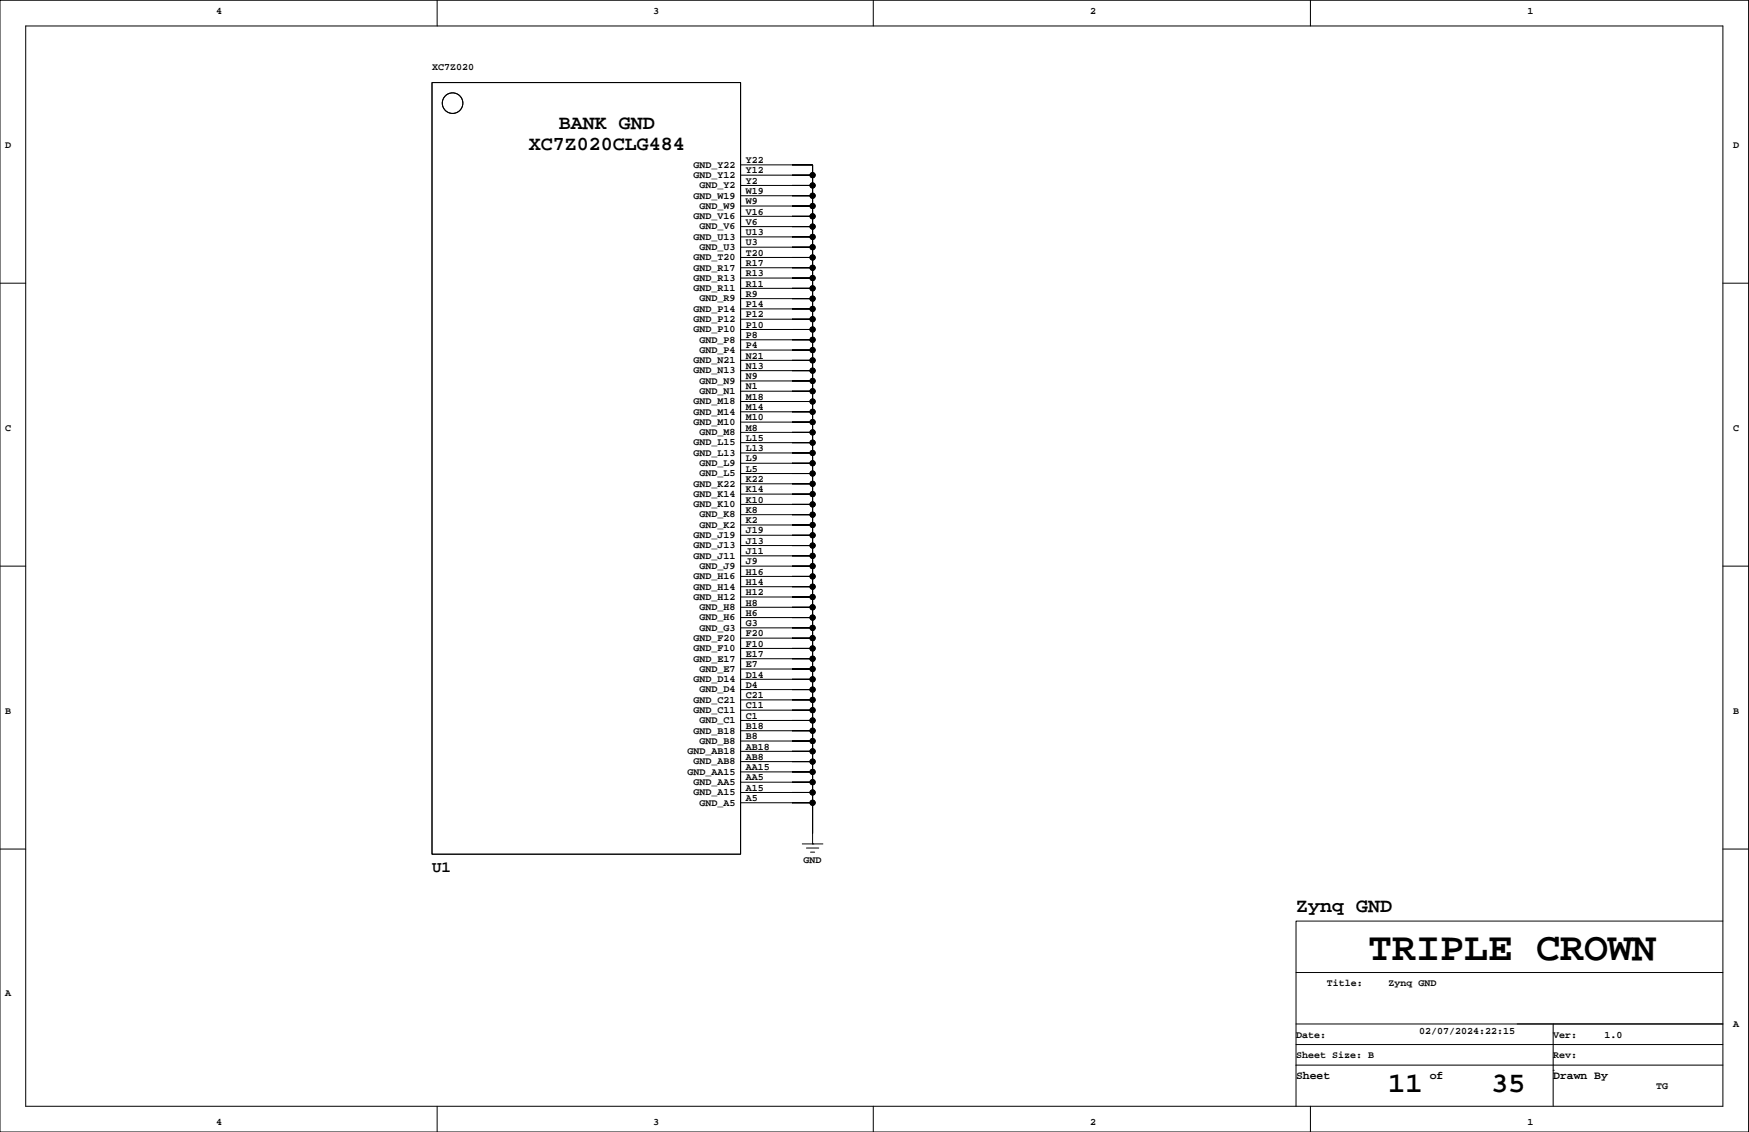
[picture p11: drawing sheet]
<svg xmlns="http://www.w3.org/2000/svg" width="432mm" height="279mm" viewBox="0 0 432 279" stroke-linecap="round" stroke-linejoin="round" font-family="sans-serif">
<g fill="none" stroke="#000" stroke-width=".25">
<path d="M0 .1h431.7v279.3h-431.7zM6.3 6.4h419.1v266.7h-419.1zM107.9 .1v6.3M215.6 .1v6.3M323.5 .1v6.3M106.7 20.4h76.1v190.4h-76.1zM182.8 40.7h17.8v167.6M182.8 58.5h17.8M182.8 55.9h17.8M182.8 53.4h17.8M182.8 50.9h17.8M182.8 48.3h17.8"/>
<path d="M182.8 45.8h17.8M182.8 43.2h17.8M0 69.9h6.3M182.8 78.8h17.8M182.8 76.2h17.8M182.8 73.7h17.8M182.8 71.2h17.8M182.8 68.6h17.8M182.8 66.1h17.8M182.8 63.5h17.8M182.8 61h17.8M425.4 69.9h6.3"/>
<path d="M182.8 99.1h17.8M182.8 96.6h17.8M182.8 94h17.8M182.8 91.5h17.8M182.8 88.9h17.8M182.8 86.4h17.8M182.8 83.9h17.8M182.8 81.3h17.8M182.8 119.4h17.8M182.8 116.9h17.8M182.8 114.3h17.8M182.8 111.8h17.8"/>
<path d="M182.8 109.3h17.8M182.8 106.7h17.8M182.8 104.2h17.8M182.8 101.6h17.8M0 139.7h6.3M182.8 139.7h17.8M182.8 137.2h17.8M182.8 134.7h17.8M182.8 132.1h17.8M182.8 129.6h17.8M182.8 127h17.8M182.8 124.5h17.8"/>
<path d="M182.8 122h17.8M425.4 139.7h6.3M182.8 157.5h17.8M182.8 155h17.8M182.8 152.4h17.8M182.8 149.9h17.8M182.8 147.3h17.8M182.8 144.8h17.8M182.8 142.3h17.8M182.8 177.8h17.8M182.8 175.3h17.8M182.8 172.7h17.8"/>
<path d="M182.8 170.2h17.8M182.8 167.7h17.8M182.8 165.1h17.8M182.8 162.6h17.8M182.8 160h17.8M182.8 198.1h17.8M182.8 195.6h17.8M182.8 193.1h17.8M182.8 190.5h17.8M182.8 188h17.8M182.8 185.4h17.8M182.8 182.9h17.8"/>
<path d="M182.8 180.4h17.8M0 209.6h6.3M198.1 208.3h5.1M199.1 209.3h3M200.1 210.3h1M200.6 208.3h.1M425.4 209.6h6.3M425.4 227.3h-105.4v35.6M320 257.8h105.4M320 252.7h105.4M320 240h105.4M383.5 252.7v20.4"/>
<path d="M107.9 273.1v6.3M215.6 273.1v6.3M320 262.9v10.2M320 262.9h105.4M323.5 273.1v6.3M383.5 264.2h.1"/>
<circle cx="111.7" cy="25.5" r="2.54"/>
<circle cx="200.6" cy="53.4" r=".63"/>
<circle cx="200.6" cy="58.5" r=".63"/>
<circle cx="200.6" cy="50.9" r=".63"/>
<circle cx="200.6" cy="55.9" r=".63"/>
<circle cx="200.6" cy="43.2" r=".63"/>
<circle cx="200.6" cy="48.3" r=".63"/>
<circle cx="200.6" cy="45.8" r=".63"/>
<circle cx="200.6" cy="61" r=".63"/>
<circle cx="200.6" cy="78.8" r=".63"/>
<circle cx="200.6" cy="66.1" r=".63"/>
<circle cx="200.6" cy="76.2" r=".63"/>
<circle cx="200.6" cy="71.2" r=".63"/>
<circle cx="200.6" cy="63.5" r=".63"/>
<circle cx="200.6" cy="73.7" r=".63"/>
<circle cx="200.6" cy="68.6" r=".63"/>
<circle cx="200.6" cy="88.9" r=".63"/>
<circle cx="200.6" cy="94" r=".63"/>
<circle cx="200.6" cy="86.4" r=".63"/>
<circle cx="200.6" cy="91.5" r=".63"/>
<circle cx="200.6" cy="99.1" r=".63"/>
<circle cx="200.6" cy="83.9" r=".63"/>
<circle cx="200.6" cy="81.3" r=".63"/>
<circle cx="200.6" cy="96.6" r=".63"/>
<circle cx="200.6" cy="116.9" r=".63"/>
<circle cx="200.6" cy="101.6" r=".63"/>
<circle cx="200.6" cy="114.3" r=".63"/>
<circle cx="200.6" cy="106.7" r=".63"/>
<circle cx="200.6" cy="119.4" r=".63"/>
<circle cx="200.6" cy="111.8" r=".63"/>
<circle cx="200.6" cy="109.3" r=".63"/>
<circle cx="200.6" cy="104.2" r=".63"/>
<circle cx="200.6" cy="124.5" r=".63"/>
<circle cx="200.6" cy="122" r=".63"/>
<circle cx="200.6" cy="129.6" r=".63"/>
<circle cx="200.6" cy="137.2" r=".63"/>
<circle cx="200.6" cy="139.7" r=".63"/>
<circle cx="200.6" cy="134.7" r=".63"/>
<circle cx="200.6" cy="127" r=".63"/>
<circle cx="200.6" cy="132.1" r=".63"/>
<circle cx="200.6" cy="152.4" r=".63"/>
<circle cx="200.6" cy="157.5" r=".63"/>
<circle cx="200.6" cy="142.3" r=".63"/>
<circle cx="200.6" cy="149.9" r=".63"/>
<circle cx="200.6" cy="147.4" r=".63"/>
<circle cx="200.6" cy="155" r=".63"/>
<circle cx="200.6" cy="144.8" r=".63"/>
<circle cx="200.6" cy="170.2" r=".63"/>
<circle cx="200.6" cy="165.1" r=".63"/>
<circle cx="200.6" cy="177.8" r=".63"/>
<circle cx="200.6" cy="167.7" r=".63"/>
<circle cx="200.6" cy="162.6" r=".63"/>
<circle cx="200.6" cy="175.3" r=".63"/>
<circle cx="200.6" cy="172.7" r=".63"/>
<circle cx="200.6" cy="160" r=".63"/>
<circle cx="200.6" cy="188" r=".63"/>
<circle cx="200.6" cy="180.4" r=".63"/>
<circle cx="200.6" cy="185.4" r=".63"/>
<circle cx="200.6" cy="193.1" r=".63"/>
<circle cx="200.6" cy="182.9" r=".63"/>
<circle cx="200.6" cy="190.5" r=".63"/>
<circle cx="200.6" cy="198.1" r=".63"/>
<circle cx="200.6" cy="195.6" r=".63"/>
</g>
<g fill="#000" stroke="#000" stroke-width=".25">
<path d="M195.5 45.8h5.1z" fill-rule="evenodd"/>
<path d="M195.5 48.3h5.1z" fill-rule="evenodd"/>
<path d="M195.5 50.9h5.1z" fill-rule="evenodd"/>
<path d="M195.5 53.4h5.1z" fill-rule="evenodd"/>
<path d="M195.5 55.9h5.1z" fill-rule="evenodd"/>
<path d="M195.5 58.5h5.1z" fill-rule="evenodd"/>
<path d="M200.6 58.5v2.5z" fill-rule="evenodd"/>
<path d="M200.6 55.9v2.6z" fill-rule="evenodd"/>
<path d="M200.6 53.4v2.5z" fill-rule="evenodd"/>
<path d="M200.6 50.9v2.5z" fill-rule="evenodd"/>
<path d="M200.6 48.3v2.6z" fill-rule="evenodd"/>
<path d="M200.6 45.8v2.5z" fill-rule="evenodd"/>
<path d="M200.6 43.2v2.6z" fill-rule="evenodd"/>
<path d="M195.5 43.2h5.1z" fill-rule="evenodd"/>
<path d="M200.6 40.7v2.5z" fill-rule="evenodd"/>
<path d="M195.5 40.7h5.1z" fill-rule="evenodd"/>
<path d="M195.5 61h5.1z" fill-rule="evenodd"/>
<path d="M195.5 63.5h5.1z" fill-rule="evenodd"/>
<path d="M195.5 66.1h5.1z" fill-rule="evenodd"/>
<path d="M195.5 68.6h5.1z" fill-rule="evenodd"/>
<path d="M195.5 71.2h5.1z" fill-rule="evenodd"/>
<path d="M195.5 76.2h5.1z" fill-rule="evenodd"/>
<path d="M195.5 78.8h5.1z" fill-rule="evenodd"/>
<path d="M200.6 78.8v2.5z" fill-rule="evenodd"/>
<path d="M200.6 76.2v2.6z" fill-rule="evenodd"/>
<path d="M200.6 73.7v2.5z" fill-rule="evenodd"/>
<path d="M195.5 73.7h5.1z" fill-rule="evenodd"/>
<path d="M200.6 71.2v2.5z" fill-rule="evenodd"/>
<path d="M200.6 68.6v2.6z" fill-rule="evenodd"/>
<path d="M200.6 66.1v2.5z" fill-rule="evenodd"/>
<path d="M200.6 63.5v2.6z" fill-rule="evenodd"/>
<path d="M200.6 61v2.5z" fill-rule="evenodd"/>
<path d="M195.5 81.3h5.1z" fill-rule="evenodd"/>
<path d="M195.5 83.9h5.1z" fill-rule="evenodd"/>
<path d="M195.5 86.4h5.1z" fill-rule="evenodd"/>
<path d="M200.6 99.1v2.5z" fill-rule="evenodd"/>
<path d="M195.5 99.1h5.1z" fill-rule="evenodd"/>
<path d="M200.6 96.6v2.5z" fill-rule="evenodd"/>
<path d="M195.5 96.6h5.1z" fill-rule="evenodd"/>
<path d="M200.6 94v2.6z" fill-rule="evenodd"/>
<path d="M195.5 94h5.1z" fill-rule="evenodd"/>
<path d="M200.6 91.5v2.5z" fill-rule="evenodd"/>
<path d="M195.5 91.5h5.1z" fill-rule="evenodd"/>
<path d="M200.6 88.9v2.6z" fill-rule="evenodd"/>
<path d="M195.5 88.9h5.1z" fill-rule="evenodd"/>
<path d="M200.6 86.4v2.5z" fill-rule="evenodd"/>
<path d="M200.6 83.9v2.5z" fill-rule="evenodd"/>
<path d="M200.6 81.3v2.6z" fill-rule="evenodd"/>
<path d="M195.5 109.3h5.1z" fill-rule="evenodd"/>
<path d="M195.5 111.8h5.1z" fill-rule="evenodd"/>
<path d="M195.5 114.3h5.1z" fill-rule="evenodd"/>
<path d="M195.5 116.9h5.1z" fill-rule="evenodd"/>
<path d="M195.5 119.4h5.1z" fill-rule="evenodd"/>
<path d="M200.6 119.4v2.6z" fill-rule="evenodd"/>
<path d="M200.6 116.9v2.5z" fill-rule="evenodd"/>
<path d="M200.6 114.3v2.6z" fill-rule="evenodd"/>
<path d="M200.6 111.8v2.5z" fill-rule="evenodd"/>
<path d="M200.6 109.3v2.5z" fill-rule="evenodd"/>
<path d="M200.6 106.7v2.6z" fill-rule="evenodd"/>
<path d="M195.5 106.7h5.1z" fill-rule="evenodd"/>
<path d="M200.6 104.2v2.5z" fill-rule="evenodd"/>
<path d="M195.5 104.2h5.1z" fill-rule="evenodd"/>
<path d="M200.6 101.6v2.6z" fill-rule="evenodd"/>
<path d="M195.5 101.6h5.1z" fill-rule="evenodd"/>
<path d="M195.5 122h5.1z" fill-rule="evenodd"/>
<path d="M195.5 124.5h5.1z" fill-rule="evenodd"/>
<path d="M195.5 127h5.1z" fill-rule="evenodd"/>
<path d="M200.6 139.7v2.6z" fill-rule="evenodd"/>
<path d="M195.5 139.7h5.1z" fill-rule="evenodd"/>
<path d="M200.6 137.2v2.5z" fill-rule="evenodd"/>
<path d="M195.5 137.2h5.1z" fill-rule="evenodd"/>
<path d="M200.6 134.7v2.5z" fill-rule="evenodd"/>
<path d="M195.5 134.7h5.1z" fill-rule="evenodd"/>
<path d="M200.6 132.1v2.6z" fill-rule="evenodd"/>
<path d="M195.5 132.1h5.1z" fill-rule="evenodd"/>
<path d="M200.6 129.6v2.5z" fill-rule="evenodd"/>
<path d="M195.5 129.6h5.1z" fill-rule="evenodd"/>
<path d="M200.6 127v2.6z" fill-rule="evenodd"/>
<path d="M200.6 124.5v2.5z" fill-rule="evenodd"/>
<path d="M200.6 122v2.5z" fill-rule="evenodd"/>
<path d="M195.5 149.9h5.1z" fill-rule="evenodd"/>
<path d="M195.5 152.4h5.1z" fill-rule="evenodd"/>
<path d="M195.5 155h5.1z" fill-rule="evenodd"/>
<path d="M195.5 157.5h5.1z" fill-rule="evenodd"/>
<path d="M200.6 157.5v2.5z" fill-rule="evenodd"/>
<path d="M200.6 155v2.5z" fill-rule="evenodd"/>
<path d="M200.6 152.4v2.6z" fill-rule="evenodd"/>
<path d="M200.6 149.9v2.5z" fill-rule="evenodd"/>
<path d="M200.6 147.3v2.6z" fill-rule="evenodd"/>
<path d="M195.5 147.3h5.1z" fill-rule="evenodd"/>
<path d="M200.6 144.8v2.5z" fill-rule="evenodd"/>
<path d="M195.5 144.8h5.1z" fill-rule="evenodd"/>
<path d="M200.6 142.3v2.5z" fill-rule="evenodd"/>
<path d="M195.5 142.3h5.1z" fill-rule="evenodd"/>
<path d="M195.5 160h5.1z" fill-rule="evenodd"/>
<path d="M195.5 162.6h5.1z" fill-rule="evenodd"/>
<path d="M195.5 165.1h5.1z" fill-rule="evenodd"/>
<path d="M195.5 167.7h5.1z" fill-rule="evenodd"/>
<path d="M200.6 177.8v2.6z" fill-rule="evenodd"/>
<path d="M195.5 177.8h5.1z" fill-rule="evenodd"/>
<path d="M200.6 175.3v2.5z" fill-rule="evenodd"/>
<path d="M195.5 175.3h5.1z" fill-rule="evenodd"/>
<path d="M200.6 172.7v2.6z" fill-rule="evenodd"/>
<path d="M195.5 172.7h5.1z" fill-rule="evenodd"/>
<path d="M200.6 170.2v2.5z" fill-rule="evenodd"/>
<path d="M195.5 170.2h5.1z" fill-rule="evenodd"/>
<path d="M200.6 167.7v2.5z" fill-rule="evenodd"/>
<path d="M200.6 165.1v2.6z" fill-rule="evenodd"/>
<path d="M200.6 162.6v2.5z" fill-rule="evenodd"/>
<path d="M200.6 160v2.6z" fill-rule="evenodd"/>
<path d="M200.6 198.1v7.7z" fill-rule="evenodd"/>
<path d="M195.5 190.5h5.1z" fill-rule="evenodd"/>
<path d="M195.5 193.1h5.1z" fill-rule="evenodd"/>
<path d="M195.5 195.6h5.1z" fill-rule="evenodd"/>
<path d="M195.5 198.1h5.1z" fill-rule="evenodd"/>
<path d="M200.6 195.6v2.5z" fill-rule="evenodd"/>
<path d="M200.6 193.1v2.5z" fill-rule="evenodd"/>
<path d="M200.6 190.5v2.6z" fill-rule="evenodd"/>
<path d="M200.6 188v2.5z" fill-rule="evenodd"/>
<path d="M195.5 188h5.1z" fill-rule="evenodd"/>
<path d="M200.6 185.4v2.6z" fill-rule="evenodd"/>
<path d="M195.5 185.4h5.1z" fill-rule="evenodd"/>
<path d="M200.6 182.9v2.5z" fill-rule="evenodd"/>
<path d="M195.5 182.9h5.1z" fill-rule="evenodd"/>
<path d="M200.6 180.4v2.5z" fill-rule="evenodd"/>
<path d="M195.5 180.4h5.1z" fill-rule="evenodd"/>
<circle cx="200.6" cy="53.4" r=".63"/>
<circle cx="200.6" cy="58.5" r=".63"/>
<circle cx="200.6" cy="50.9" r=".63"/>
<circle cx="200.6" cy="55.9" r=".63"/>
<circle cx="200.6" cy="43.2" r=".63"/>
<circle cx="200.6" cy="48.3" r=".63"/>
<circle cx="200.6" cy="45.8" r=".63"/>
<circle cx="200.6" cy="61" r=".63"/>
<circle cx="200.6" cy="78.8" r=".63"/>
<circle cx="200.6" cy="66.1" r=".63"/>
<circle cx="200.6" cy="76.2" r=".63"/>
<circle cx="200.6" cy="71.2" r=".63"/>
<circle cx="200.6" cy="63.5" r=".63"/>
<circle cx="200.6" cy="73.7" r=".63"/>
<circle cx="200.6" cy="68.6" r=".63"/>
<circle cx="200.6" cy="88.9" r=".63"/>
<circle cx="200.6" cy="94" r=".63"/>
<circle cx="200.6" cy="86.4" r=".63"/>
<circle cx="200.6" cy="91.5" r=".63"/>
<circle cx="200.6" cy="99.1" r=".63"/>
<circle cx="200.6" cy="83.9" r=".63"/>
<circle cx="200.6" cy="81.3" r=".63"/>
<circle cx="200.6" cy="96.6" r=".63"/>
<circle cx="200.6" cy="116.9" r=".63"/>
<circle cx="200.6" cy="101.6" r=".63"/>
<circle cx="200.6" cy="114.3" r=".63"/>
<circle cx="200.6" cy="106.7" r=".63"/>
<circle cx="200.6" cy="119.4" r=".63"/>
<circle cx="200.6" cy="111.8" r=".63"/>
<circle cx="200.6" cy="109.3" r=".63"/>
<circle cx="200.6" cy="104.2" r=".63"/>
<circle cx="200.6" cy="124.5" r=".63"/>
<circle cx="200.6" cy="122" r=".63"/>
<circle cx="200.6" cy="129.6" r=".63"/>
<circle cx="200.6" cy="137.2" r=".63"/>
<circle cx="200.6" cy="139.7" r=".63"/>
<circle cx="200.6" cy="134.7" r=".63"/>
<circle cx="200.6" cy="127" r=".63"/>
<circle cx="200.6" cy="132.1" r=".63"/>
<circle cx="200.6" cy="152.4" r=".63"/>
<circle cx="200.6" cy="157.5" r=".63"/>
<circle cx="200.6" cy="142.3" r=".63"/>
<circle cx="200.6" cy="149.9" r=".63"/>
<circle cx="200.6" cy="147.4" r=".63"/>
<circle cx="200.6" cy="155" r=".63"/>
<circle cx="200.6" cy="144.8" r=".63"/>
<circle cx="200.6" cy="170.2" r=".63"/>
<circle cx="200.6" cy="165.1" r=".63"/>
<circle cx="200.6" cy="177.8" r=".63"/>
<circle cx="200.6" cy="167.7" r=".63"/>
<circle cx="200.6" cy="162.6" r=".63"/>
<circle cx="200.6" cy="175.3" r=".63"/>
<circle cx="200.6" cy="172.7" r=".63"/>
<circle cx="200.6" cy="160" r=".63"/>
<circle cx="200.6" cy="188" r=".63"/>
<circle cx="200.6" cy="180.4" r=".63"/>
<circle cx="200.6" cy="185.4" r=".63"/>
<circle cx="200.6" cy="193.1" r=".63"/>
<circle cx="200.6" cy="182.9" r=".63"/>
<circle cx="200.6" cy="190.5" r=".63"/>
<circle cx="200.6" cy="198.1" r=".63"/>
<circle cx="200.6" cy="195.6" r=".63"/>
</g>
<text font-size="9.9" x="337.7" y="237">TRIPLE CROWN</text>
<g font-size="7.1">
<text x="342.7" y="269.5">11</text>
<text x="368.1" y="269.5">35</text>
</g>
<g font-size="4.9">
<text x="138" y="31.9">BANK GND</text>
<text x="130.6" y="37">XC7Z020CLG484</text>
<text x="320" y="225.2">Zynq GND</text>
</g>
<text font-size="3.9" x="106.7" y="215.2">U1</text>
<g font-size="2.8">
<text x="320" y="266.2">Sheet</text>
<text x="353" y="266.2">of</text>
<text x="383.5" y="266.2">Drawn By</text>
</g>
<g font-size="2.5">
<text x="53.3" y="3.4">4</text>
<text x="161.3" y="3.4">3</text>
<text x="269.2" y="3.4">2</text>
<text x="377.1" y="3.4">1</text>
<text x="106.7" y="17.4">XC7Z020</text>
<text x="1.3" y="36.4">D</text>
<text x="171.2" y="41.4">GND_Y22</text>
<text x="184.1" y="40.3">Y22</text>
<text x="427.9" y="36.4">D</text>
<text x="171.2" y="43.9">GND_Y12</text>
<text x="172.7" y="46.5">GND_Y2</text>
<text x="184.1" y="45.3">Y2</text>
<text x="184.1" y="42.8">Y12</text>
<text x="184.1" y="47.9">W19</text>
<text x="171.2" y="49">GND_W19</text>
<text x="172.7" y="51.5">GND_W9</text>
<text x="184.1" y="50.4">W9</text>
<text x="184.1" y="53">V16</text>
<text x="171.2" y="59.2">GND_U13</text>
<text x="171.2" y="54.1">GND_V16</text>
<text x="172.7" y="56.6">GND_V6</text>
<text x="184.1" y="58">U13</text>
<text x="184.1" y="55.5">V6</text>
<text x="171.2" y="64.2">GND_T20</text>
<text x="172.7" y="61.7">GND_U3</text>
<text x="184.1" y="63.1">T20</text>
<text x="184.1" y="65.6">R17</text>
<text x="184.1" y="60.6">U3</text>
<text x="171.2" y="71.9">GND_R11</text>
<text x="171.2" y="69.3">GND_R13</text>
<text x="171.2" y="66.8">GND_R17</text>
<text x="184.1" y="68.2">R13</text>
<text x="184.1" y="70.7">R11</text>
<text x="171.2" y="76.9">GND_P14</text>
<text x="172.7" y="74.4">GND_R9</text>
<text x="184.1" y="73.3">R9</text>
<text x="184.1" y="75.8">P14</text>
<text x="171.2" y="82">GND_P10</text>
<text x="171.2" y="79.5">GND_P12</text>
<text x="184.1" y="80.9">P10</text>
<text x="184.1" y="83.4">P8</text>
<text x="184.1" y="78.3">P12</text>
<text x="171.2" y="89.6">GND_N21</text>
<text x="172.7" y="87.1">GND_P4</text>
<text x="172.7" y="84.6">GND_P8</text>
<text x="184.1" y="88.5">N21</text>
<text x="184.1" y="86">P4</text>
<text x="171.2" y="92.2">GND_N13</text>
<text x="172.7" y="94.7">GND_N9</text>
<text x="184.1" y="91">N13</text>
<text x="184.1" y="93.6">N9</text>
<text x="171.2" y="99.8">GND_M18</text>
<text x="172.7" y="97.3">GND_N1</text>
<text x="184.1" y="101.2">M14</text>
<text x="184.1" y="96.1">N1</text>
<text x="184.1" y="98.7">M18</text>
<text x="1.3" y="106.3">C</text>
<text x="171.2" y="104.9">GND_M10</text>
<text x="171.2" y="102.3">GND_M14</text>
<text x="172.7" y="107.4">GND_M8</text>
<text x="184.1" y="106.3">M8</text>
<text x="184.1" y="103.7">M10</text>
<text x="427.9" y="106.3">C</text>
<text x="171.2" y="112.5">GND_L13</text>
<text x="171.2" y="110">GND_L15</text>
<text x="184.1" y="111.4">L13</text>
<text x="184.1" y="108.8">L15</text>
<text x="184.1" y="113.9">L9</text>
<text x="172.7" y="117.6">GND_L5</text>
<text x="172.7" y="115">GND_L9</text>
<text x="184.1" y="119">K22</text>
<text x="184.1" y="116.4">L5</text>
<text x="171.2" y="125.2">GND_K10</text>
<text x="171.2" y="122.6">GND_K14</text>
<text x="171.2" y="120.1">GND_K22</text>
<text x="184.1" y="121.5">K14</text>
<text x="184.1" y="124.1">K10</text>
<text x="172.7" y="130.3">GND_K2</text>
<text x="172.7" y="127.7">GND_K8</text>
<text x="184.1" y="129.1">K2</text>
<text x="184.1" y="131.7">J19</text>
<text x="184.1" y="126.6">K8</text>
<text x="171.2" y="137.9">GND_J11</text>
<text x="171.2" y="135.3">GND_J13</text>
<text x="171.2" y="132.8">GND_J19</text>
<text x="184.1" y="136.8">J11</text>
<text x="184.1" y="134.2">J13</text>
<text x="171.2" y="143">GND_H16</text>
<text x="172.7" y="140.4">GND_J9</text>
<text x="184.1" y="139.3">J9</text>
<text x="184.1" y="141.8">H16</text>
<text x="171.2" y="148">GND_H12</text>
<text x="171.2" y="145.5">GND_H14</text>
<text x="184.1" y="149.4">H8</text>
<text x="184.1" y="144.4">H14</text>
<text x="184.1" y="146.9">H12</text>
<text x="172.7" y="155.7">GND_G3</text>
<text x="172.7" y="153.1">GND_H6</text>
<text x="172.7" y="150.6">GND_H8</text>
<text x="184.1" y="152">H6</text>
<text x="184.1" y="154.5">G3</text>
<text x="171.2" y="160.7">GND_F10</text>
<text x="171.2" y="158.2">GND_F20</text>
<text x="184.1" y="157.1">F20</text>
<text x="184.1" y="159.6">F10</text>
<text x="171.2" y="163.3">GND_E17</text>
<text x="172.7" y="165.8">GND_E7</text>
<text x="184.1" y="162.1">E17</text>
<text x="184.1" y="164.7">E7</text>
<text x="184.1" y="167.2">D14</text>
<text x="171.2" y="173.4">GND_C21</text>
<text x="171.2" y="168.4">GND_D14</text>
<text x="172.7" y="170.9">GND_D4</text>
<text x="184.1" y="172.3">C21</text>
<text x="184.1" y="169.8">D4</text>
<text x="1.3" y="176.1">B</text>
<text x="171.2" y="176">GND_C11</text>
<text x="172.7" y="178.5">GND_C1</text>
<text x="184.1" y="174.8">C11</text>
<text x="184.1" y="177.4">C1</text>
<text x="184.1" y="179.9">B18</text>
<text x="427.9" y="176.1">B</text>
<text x="171.2" y="181.1">GND_B18</text>
<text x="172.7" y="183.6">GND_B8</text>
<text x="184.1" y="182.5">B8</text>
<text x="184.1" y="185">AB18</text>
<text x="169.7" y="191.2">GND_AA15</text>
<text x="169.7" y="186.1">GND_AB18</text>
<text x="171.2" y="188.7">GND_AB8</text>
<text x="184.1" y="187.5">AB8</text>
<text x="184.1" y="190.1">AA15</text>
<text x="171.2" y="196.3">GND_A15</text>
<text x="171.2" y="193.8">GND_AA5</text>
<text x="184.1" y="192.6">AA5</text>
<text x="184.1" y="197.7">A5</text>
<text x="184.1" y="195.2">A15</text>
<text x="172.7" y="198.8">GND_A5</text>
<text x="198.4" y="212.9">GND</text>
<text x="1.3" y="245.9">A</text>
<text x="327.6" y="243.4">Title:</text>
<text x="342.8" y="243.4">Zynq GND</text>
<text x="320" y="256.1">Date:</text>
<text x="350.4" y="255.1">02/07/2024:22:15</text>
<text x="383.5" y="256.1">Ver:</text>
<text x="396.1" y="256.1">1.0</text>
<text x="427.9" y="253.6">A</text>
<text x="320" y="261.2">Sheet Size: B</text>
<text x="383.5" y="261.2">Rev:</text>
<text x="408.8" y="268.8">TG</text>
<text x="53.3" y="277.7">4</text>
<text x="161.3" y="277.7">3</text>
<text x="269.2" y="277.7">2</text>
<text x="377.1" y="277.7">1</text>
</g>
</svg>
